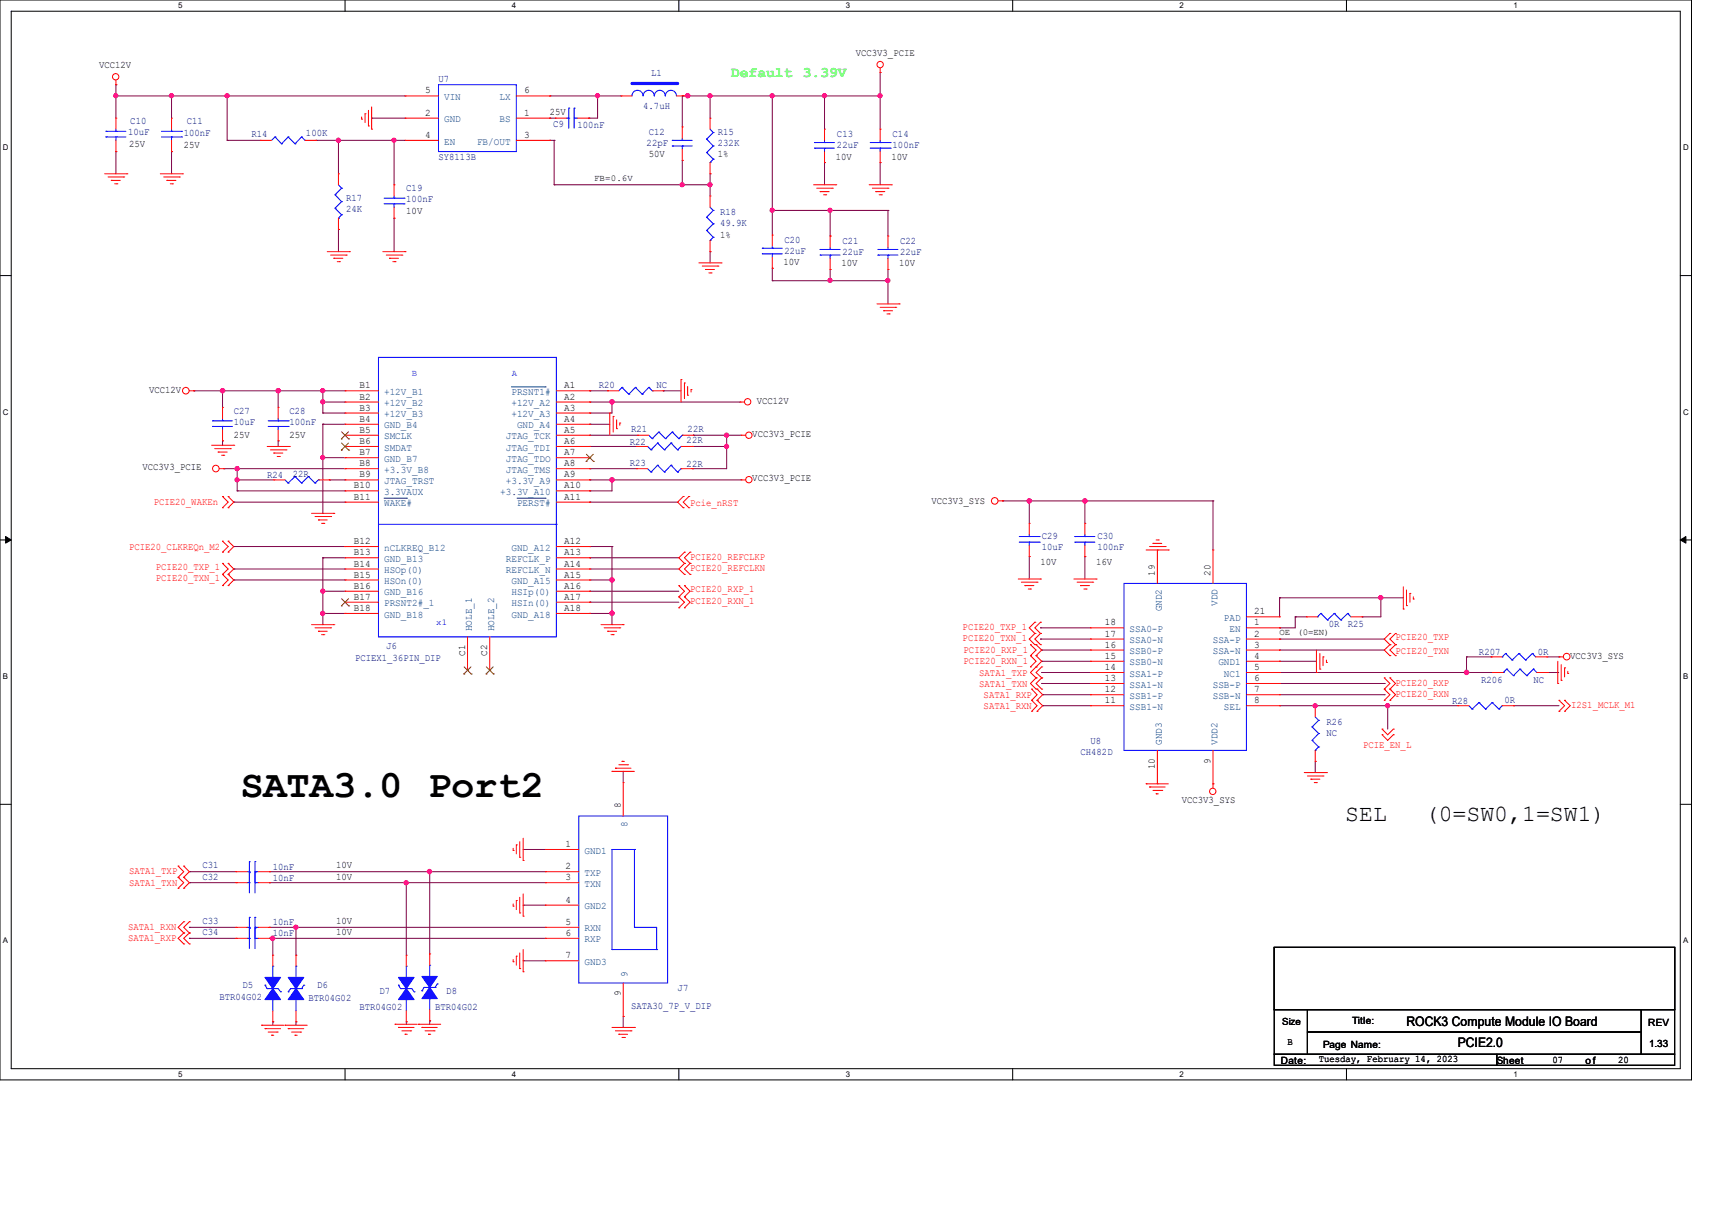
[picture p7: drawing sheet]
<svg xmlns="http://www.w3.org/2000/svg" width="297mm" height="210mm" viewBox="0 0 297 210" stroke-linecap="round" stroke-linejoin="round" font-family="sans-serif">
<path d="M0 0h293.5v187.3h-293.5zM1.9 1.9h289.6v183.4h-289.6z" fill="none" stroke="#000" stroke-width=".17"/>
<g fill="#fff">
<path d="M30.9 .2h.8v1.5h-.8z"/>
<path d="M30.9 185.5h.8v1.6h-.8z"/>
</g>
<path d="M59.9 0v1.9M59.9 185.3v2" fill="none" stroke="#000" stroke-width=".17"/>
<g fill="#fff">
<path d="M88.8 .2h.8v1.5h-.8z"/>
<path d="M88.8 185.5h.8v1.6h-.8z"/>
</g>
<path d="M117.8 0v1.9M117.8 185.3v2" fill="none" stroke="#000" stroke-width=".17"/>
<g fill="#fff">
<path d="M146.7 .2h.8v1.5h-.8z"/>
<path d="M146.7 185.5h.8v1.6h-.8z"/>
</g>
<path d="M175.7 0v1.9M175.7 185.3v2" fill="none" stroke="#000" stroke-width=".17"/>
<g fill="#fff">
<path d="M204.6 .2h.8v1.5h-.8z"/>
<path d="M204.6 185.5h.8v1.6h-.8z"/>
</g>
<path d="M233.6 0v1.9M233.6 185.3v2" fill="none" stroke="#000" stroke-width=".17"/>
<g fill="#fff">
<path d="M262.6 .2h.7v1.5h-.7z"/>
<path d="M262.6 185.5h.7v1.6h-.7z"/>
<path d="M.5 24.8h1v1.6h-1z"/>
<path d="M292 24.8h1v1.6h-1z"/>
<path d="M.5 70.7h1v1.5h-1z"/>
<path d="M292 70.7h1v1.5h-1z"/>
</g>
<path d="M0 47.8h1.9M291.5 47.8h2" fill="none" stroke="#000" stroke-width=".17"/>
<g fill="#fff">
<path d="M.5 116.5h.9v1.6h-.9z"/>
<path d="M292 116.5h.9v1.6h-.9z"/>
</g>
<path d="M0 93.6h1.9M291.5 93.6h2" fill="none" stroke="#000" stroke-width=".17"/>
<path d="M1 93l.9 .6-.9 .6zM291.5 93.6l1-.6v1.2z" fill="#000" stroke="#000" stroke-width=".17"/>
<g fill="#fff">
<path d="M.5 162.4h.9v1.5h-.9z"/>
<path d="M292 162.4h.9v1.5h-.9z"/>
</g>
<path d="M0 139.5h1.9M291.5 139.5h2M221.1 164.3h69.4v10.8h-69.4zM221.1 175.1h5.7v7.7h-5.7zM226.8 175.1h57.9v3.9h-57.9zM226.8 179h57.9v3.8h-57.9zM284.7 175.1h5.8v7.7h-5.8zM221.1 182.8h38.6v1.9h-38.6zM259.7 182.8h30.8v1.9h-30.8z" fill="none" stroke="#000" stroke-width=".17"/>
<g fill="none" stroke="#800040" stroke-width=".17">
<path d="M20.1 14.7h.1M20.1 16.6h.1M20.1 16.6h50.2M20.1 14.7v5.8M29.8 16.6h.1M29.8 16.6v3.9M39.4 16.6h.1M39.4 16.6v7.7M95.4 16.6h.1M95.4 16.6h12.3M103.7 16.6h.1M103.7 16.6v3.9h-1.5"/>
<path d="M118.4 16.6h.1M118.4 16.6v5.4M118.4 16.6h34.3M119.3 16.6h.1M123.2 16.6h.1M123.2 16.6v3.9M134 16.6h.1M134 16.6v24.2M143 16.6h.1M143 16.6v5.8M152.7 12.6h.1M152.7 16.6h.1"/>
<path d="M152.7 12.6v9.8M20.1 26.3h.1M20.1 26.3v3.8M29.8 26.3h.1M29.8 26.3v3.8M39.4 24.3h.1M39.4 24.3h5.8M54.8 24.3h.1M54.8 24.3h15.5M58.7 39.8h.1M58.7 24.3h.1M58.7 24.3v5.8"/>
<path d="M58.7 39.8v3.8M64.5 20.5h.1M64.5 20.5h5.8M68.4 24.3h.1M68.4 37.8h.1M68.4 24.3v7.7M68.4 37.8v5.8M95.4 20.5h.1M95.4 24.3h.1M95.4 24.3h.7M95.4 20.5h1M96.1 32h.1"/>
<path d="M96.1 24.3h.1M96.1 32h27.1M96.1 24.3v7.7M102.2 20.5h.1M118.4 32h.1M118.4 27.8h.1M118.4 27.8v4.2M123.2 30.1h.1M123.2 32h.1M123.2 30.1v3.9M134 36.5h.1M134 36.5h20.1"/>
<path d="M143 28.2h.1M143 28.2v3.8M144 36.5h.1M144 36.5v4.4M152.7 28.2h.1M152.7 28.2v3.8M154.1 36.5h.1M154.1 36.5v4.4M123.2 43.6h.1M123.2 43.6v2M134 48.7h.1M134 46.5h.1"/>
<path d="M134 48.7h20.1M134 46.5v2.2M144 46.7h.1M144 40.9h.1M144 46.7v2M154.1 46.7h.1M154.1 48.7h.1M154.1 46.7v6M33.6 67.8h.1M33.6 67.8h26.3M38.6 76.5h.1M38.6 67.8h.1"/>
<path d="M38.6 67.8v2.9M38.6 76.5v.7M48.3 76.5h.1M48.3 67.8h.1M48.3 67.8v2.9M48.3 76.5v.9M56 69.7h.1M56 67.8h.1M56 73.6h.1M56 79.4h.1M56 71.6h.1M56 69.7h3.9"/>
<path d="M56 71.6h3.9M56 67.8v3.8M56 73.6v15.4M56 79.4h3.9M56 73.6h3.9M102.3 69.7h.1M102.3 71.6h.1M102.3 67.8h.1M102.3 73.6h.1M102.3 77.4h.1M102.3 75.5h.1M102.3 69.7h26.1"/>
<path d="M102.3 67.8h3.1M102.3 73.6h3.5M102.3 77.4h8.1M102.3 75.5h8.3M106.2 69.7h.1M106.2 69.7v1.9h-3.9M115.1 67.8h.1M115.1 67.8h3.1M120.1 77.4h.1M120.1 77.4h6M120.3 75.5h.1M120.3 75.5h8.3"/>
<path d="M126.1 75.5h.1M126.1 77.4h.1M126.1 75.5v5.8h-6M38.8 81.3h.1M38.8 81.3h21.1M40.6 98.7h.1M40.6 94.8h.1M40.6 87.1h.1M40.6 94.8h19.3M40.6 98.7h19.3M40.6 87.1h19.3M41.1 81.3h.1"/>
<path d="M41.1 85.1h.1M41.1 83.2h.1M41.1 81.3v3.8M41.1 85.1h18.8M41.1 83.2h6.4M56 96.7h.1M56 96.7v11.6M56 96.7h3.9M57.1 83.2h.1M57.1 83.2h2.8M102.3 83.2h.1M102.3 85.1h.1"/>
<path d="M102.3 94.8h.1M102.3 96.7h.1M102.3 98.7h.1M102.3 87.1h.1M102.3 81.3h.1M102.3 81.3h8.1M102.3 83.2h26.3M102.3 96.7h15.5M102.3 94.8h3.9M102.3 98.7h15.5M102.3 87.1h15.3M106.2 83.2h.1"/>
<path d="M106.2 94.8h.1M106.2 83.2v1.9h-3.9M106.2 94.8v13.5M120.1 81.3h.1M173.9 86.9h.1M173.9 86.9h36.5M178.6 96.5h.1M178.6 86.9h.1M178.6 86.9v3.9M178.6 96.5v3.9M188.2 96.5h.1M188.2 86.9h.1"/>
<path d="M188.2 86.9v3.9M188.2 96.5v3.9M210.4 86.9h.1M210.4 86.9v8.5M40.6 100.6h.1M40.6 100.6h19.3M56 102.5h.1M56 106.4h.1M56 102.5h3.9M56 106.4h3.9M102.3 106.4h.1M102.3 100.6h.1"/>
<path d="M102.3 102.5h.1M102.3 104.4h.1M102.3 102.5h15.5M102.3 106.4h3.9M102.3 100.6h3.9M102.3 104.4h15.5M106.2 106.4h.1M106.2 100.6h.1M180.5 110.8h.1M180.5 108.9h.1M180.5 110.8h8.7M180.5 108.9h8.7"/>
<path d="M180.7 116.6h.1M180.7 118.5h.1M180.7 112.7h.1M180.7 114.7h.1M180.7 112.7h8.5M180.7 118.5h8.5M180.7 116.6h8.5M180.7 114.7h8.5M222 112.7h.1M222 110.8h.1M222 103.7h.1M222 114.7h.1"/>
<path d="M222 108.9h.1M222 112.7h18.2M222 110.8h18.2M222 118.5h18.2M222 116.6h36.9M222 103.7h21.5M222 114.7h6.4M222 103.7v3.3M224.7 107h.1M224.7 107v1.9h-2.7M224.7 107h2M236.3 107h.1"/>
<path d="M239.6 103.7h.1M239.6 103.7v3.3h-3.3M240.2 118.5h.1M254.4 116.6h.1M254.4 113.9h.1M254.4 113.9v2.7M254.4 113.9h4.3M258.7 113.9h.1M268.4 113.9h2.1M268.5 116.6h1.8M270.3 116.6h.1M270.5 113.9h.1"/>
<path d="M108.1 133.8h.1M108.1 133.8v1.9M180.9 120.5h.1M180.9 122.4h.1M180.9 120.5h8.3M180.9 122.4h8.3M222 122.4h.1M222 120.5h18.2M222 122.4h30.9M228.2 132h.1M228.2 132v2M240.2 120.5h.1"/>
<path d="M240.7 122.4h.1M240.7 122.4v4M262.6 122.4h.1M262.6 122.4h7.9M32.9 151.2h.1M32.9 153.1h.1M32.9 151.2h8M32.9 153.1h8M46.7 151.2h.1M46.7 153.1h.1M46.7 151.2h47.9M46.7 153.1h47.9"/>
<path d="M70.5 153.1h.1M70.5 153.1v12.6M74.5 151.2h.1M74.5 151.2v14.2M90.8 147.3h.1M90.8 157h.1M90.8 147.3h3.8M90.8 157h3.8M32.9 160.8h.1M32.9 162.7h.1M32.9 160.8h8M32.9 162.7h8"/>
<path d="M46.7 160.8h.1M46.7 162.7h.1M46.7 160.8h47.9M46.7 162.7h47.9M47.3 177.2h.1M47.3 162.7h.1M47.3 162.7v3M47.3 177.2v.6M51.4 177.2h.1M51.4 160.8h.1M51.4 160.8v4.9M51.4 177.2v.6"/>
<path d="M70.5 177.2h.1M70.5 177.2v.4M74.5 177h.1M74.5 177v.6M90.8 166.6h.1M90.8 166.6h3.8M108.1 176.3h.1M108.1 176.3v1.9"/>
</g>
<g fill="#f0f" stroke="#f0f" stroke-width=".17">
<circle cx="41.1" cy="81.3" r=".36"/>
<circle cx="106.2" cy="69.7" r=".38"/>
<circle cx="38.6" cy="67.8" r=".38"/>
<circle cx="56" cy="69.7" r=".36"/>
<circle cx="106.2" cy="83.2" r=".38"/>
<circle cx="56" cy="106.4" r=".36"/>
<circle cx="56" cy="102.5" r=".36"/>
<circle cx="56" cy="79.3" r=".36"/>
<circle cx="106.2" cy="100.6" r=".38"/>
<circle cx="106.2" cy="106.4" r=".38"/>
<circle cx="68.3" cy="24.3" r=".36"/>
<circle cx="20.1" cy="16.6" r=".36"/>
<circle cx="39.4" cy="16.6" r=".36"/>
<circle cx="29.7" cy="16.6" r=".36"/>
<circle cx="58.7" cy="24.3" r=".36"/>
<circle cx="118.3" cy="32" r=".36"/>
<circle cx="123.2" cy="32" r=".36"/>
<circle cx="103.7" cy="16.6" r=".36"/>
<circle cx="144" cy="36.5" r=".36"/>
<circle cx="144" cy="48.6" r=".36"/>
<circle cx="154" cy="48.6" r=".36"/>
<circle cx="41.1" cy="83.2" r=".36"/>
<circle cx="126" cy="77.4" r=".36"/>
<circle cx="126" cy="75.5" r=".36"/>
<circle cx="56" cy="67.8" r=".36"/>
<circle cx="48.3" cy="67.8" r=".38"/>
<circle cx="123.2" cy="16.6" r=".36"/>
<circle cx="119.3" cy="16.6" r=".38"/>
<circle cx="152.7" cy="16.6" r=".36"/>
<circle cx="143" cy="16.6" r=".36"/>
<circle cx="134" cy="16.6" r=".36"/>
<circle cx="134" cy="36.5" r=".36"/>
<circle cx="228.2" cy="122.4" r=".36"/>
<circle cx="239.5" cy="103.7" r=".36"/>
<circle cx="188.2" cy="86.9" r=".38"/>
<circle cx="178.6" cy="86.9" r=".38"/>
<circle cx="240.7" cy="122.4" r=".36"/>
<circle cx="47.3" cy="162.7" r=".38"/>
<circle cx="51.3" cy="160.8" r=".36"/>
<circle cx="70.5" cy="153.1" r=".36"/>
<circle cx="74.5" cy="151.2" r=".38"/>
<circle cx="254.4" cy="116.6" r=".38"/>
</g>
<g fill="none" stroke="#f00" stroke-width=".17">
<path d="M20.1 14.7h.1M20.1 13.9v.8M63.3 19.7h.1M63.3 19.7v1.6M63.9 19.1v2.7M64.5 18.5v3.9M70.3 16.6h.1M70.3 16.6h5.8M89.6 16.6h5.8M95.4 16.6h.1M152.7 12.6h.1M152.7 11.8v.8"/>
<path d="M18.2 30.1h3.8M18.8 30.7h2.7M19.3 31.3h.1M19.3 31.3h1.6M19.9 31.9h.4M20.1 20.5h.1M20.1 26.3h.1M20.1 20.5v1.9M20.1 24.3v2M20.3 31.9h.1M21.5 30.7h.1M22 30.1h.1"/>
<path d="M27.8 30.1h3.9M28.4 30.7h2.7M29 31.3h.1M29 31.3h1.5M29.5 31.9h.4M29.8 20.5h.1M29.8 26.3h.1M29.8 20.5v1.9M29.8 24.3v2M29.9 31.9h.1M31.1 30.7h.1M31.7 30.1h.1"/>
<path d="M45.2 24.3h.1M45.2 24.3h1.9M52.9 24.3h1.9M54.8 24.3h.1M58.7 30.1h.1M58.7 39.8h.1M58.7 30.1v1.9M58.7 37.8v2M62.7 20.7h.1M62.7 20.3v.4M63.9 21.8h.1M64.5 22.4h.1"/>
<path d="M70.3 24.3h.1M70.3 20.5h.1M70.3 20.5h5.8M70.3 24.3h5.8M89.6 20.5h5.8M89.6 24.3h5.8M95.4 24.3h.1M95.4 20.5h.1M96.4 20.5h.1M96.4 20.5h1.9M100.2 20.5h2M102.2 20.5h.1"/>
<path d="M118.4 22h.1M118.4 27.8h.1M118.4 22v2M118.4 25.9v1.9M123.2 20.5h.1M123.2 30.1h.1M123.2 34h.1M123.2 20.5v1.9M123.2 28.2v1.9M123.2 34v1.9M141.1 32h3.9M141.7 32.6h2.7"/>
<path d="M142.3 33.2h.1M142.3 33.2h1.5M142.9 33.8h.4M143 22.4h.1M143 28.2h.1M143 22.4v1.9M143 26.3v1.9M143.3 33.8h.1M144.4 32.6h.1M145 32h.1M150.8 32h3.8M151.3 32.6h2.8"/>
<path d="M151.9 33.2h.1M151.9 33.2h1.6M152.5 33.8h.4M152.7 22.4h.1M152.7 28.2h.1M152.7 22.4v1.9M152.7 26.3v1.9M152.9 33.8h.1M154.1 32.6h.1M154.6 32h.1M56.8 43.6h3.8M57.4 44.2h2.7"/>
<path d="M57.9 44.8h.1M57.9 44.8h1.6M58.5 45.4h.4M58.9 45.4h.1M60.1 44.2h.1M60.6 43.6h.1M66.4 43.6h3.9M67 44.2h2.7M67.6 44.8h.1M67.6 44.8h1.5M68.2 45.4h.3M68.5 45.4h.1"/>
<path d="M69.7 44.2h.1M70.3 43.6h.1M121.2 45.6h3.9M121.8 46.1h2.7M122.4 46.7h.1M122.4 46.7h1.6M123 47.3h.4M123.2 43.6h.1M123.2 41.7v1.9M123.4 47.3h.1M124.5 46.1h.1M125.1 45.6h.1"/>
<path d="M134 40.8h.1M134 46.5h.1M134 40.8v1.9M134 44.6v1.9M144 40.9h.1M144 46.7h.1M144 40.9v2M144 44.8v1.9M152.1 52.7h3.9M152.7 53.3h2.7M153.3 53.9h.1M153.3 53.9h1.6"/>
<path d="M153.9 54.4h.4M154.1 40.9h.1M154.1 46.7h.1M154.1 40.9v2M154.1 44.8v1.9M154.3 54.4h.1M155.4 53.3h.1M156 52.7h.1M32.9 67.8h.7M33.6 67.8h.1M36.7 77.2h3.9M37.3 77.8h2.7"/>
<path d="M37.8 78.4h.1M37.8 78.4h1.6M38.4 79h.4M38.6 70.7h.1M38.6 76.5h.1M38.6 70.7v1.9M38.6 74.5v2M38.8 79h.1M40 77.8h.1M40.6 77.2h.1M46.4 77.4h3.8M46.9 78h2.7"/>
<path d="M47.5 78.6h.1M47.5 78.6h1.6M48.1 79.2h.4M48.3 70.7h.1M48.3 76.5h.1M48.3 70.7v1.9M48.3 74.5v2M48.5 79.2h.1M49.6 78h.1M50.2 77.4h.1M59.9 67.8h.1M59.9 69.7h.1"/>
<path d="M59.9 71.6h.1M59.9 73.6h.1M59.9 75.5h.1M59.9 77.4h.1M59.9 79.4h.1M59.9 67.8h5.8M59.9 69.7h5.8M59.9 75.5h5.8M59.9 77.4h5.8M59.9 71.6h5.8M59.9 73.6h5.8M59.9 79.4h5.8"/>
<path d="M96.5 67.8h5.8M96.5 69.7h5.8M96.5 75.5h5.8M96.5 77.4h5.8M96.5 71.6h5.8M96.5 73.6h5.8M96.5 79.4h5.8M102.3 67.8h.1M102.3 69.7h.1M102.3 71.6h.1M102.3 73.6h.1M102.3 75.5h.1"/>
<path d="M102.3 77.4h.1M102.3 79.4h.1M105.4 67.8h.1M105.4 67.8h2M105.8 71.6h.1M105.8 71.6v3.9M106.4 72.2h.1M106.4 72.2v2.7M107 74.3h.1M107 72.8v1.5M107.5 73.4h.1M107.5 73.4v.3"/>
<path d="M110.4 77.4h.1M110.4 77.4h2M110.6 75.5h.1M110.6 75.5h2M113.2 67.8h1.9M115.1 67.8h.1M118.2 65.8h.1M118.2 65.8v3.9M118.2 77.4h1.9M118.4 75.5h1.9M118.7 66.4h.1M118.7 66.4v2.7"/>
<path d="M119.3 68.5h.1M119.3 67v1.5M119.9 67.6h.1M119.9 67.6v.4M120.1 77.4h.1M120.3 75.5h.1M128.4 69.7h.1M128.4 69.7h.8M128.6 75.5h.1M128.6 75.5h.8M38.1 81.3h.7M38.6 95.8h.1"/>
<path d="M38.6 93.9h.1M38.6 88.1h.1M38.6 86.1h.1M38.6 99.6h.1M38.6 97.7h.1M38.6 93.9l1 .9-1 1M38.6 86.1l1 1-1 1M38.6 97.7l1 1-1 .9M38.6 99.6l1 1-1 1M38.8 81.3h.1M39.6 93.9h.1M39.6 95.8h.1"/>
<path d="M39.6 86.1h.1M39.6 88.1h.1M39.6 97.7h.1M39.6 99.6h.1M39.6 93.9l1 .9-1 1M39.6 86.1l1 1-1 1M39.6 97.7l1 1-1 .9M39.6 99.6l1 1-1 1M47.5 83.2h.1M47.5 83.2h1.9M54.1 89h3.8M54.7 89.6h2.7"/>
<path d="M55.2 90.2h.1M55.2 83.2h1.9M55.2 90.2h1.6M55.8 90.8h.4M56.2 90.8h.1M57.1 83.2h.1M57.4 89.6h.1M57.9 89h.1M59.9 94.8h.1M59.9 87.1h.1M59.9 85.1h.1M59.9 83.2h.1"/>
<path d="M59.9 81.3h.1M59.9 96.7h.1M59.9 98.7h.1M59.9 81.3h5.8M59.9 83.2h5.8M59.9 94.8h5.8M59.9 87.1h5.8M59.9 85.1h5.8M59.9 96.7h5.8M59.9 98.7h5.8M96.5 81.3h5.8M96.5 83.2h5.8"/>
<path d="M96.5 94.8h5.8M96.5 87.1h5.8M96.5 85.1h5.8M96.5 96.7h5.8M96.5 98.7h5.8M102.3 81.3h.1M102.3 83.2h.1M102.3 85.1h.1M102.3 87.1h.1M102.3 94.8h.1M102.3 96.7h.1M102.3 98.7h.1"/>
<path d="M110.4 81.3h.1M110.4 81.3h2M118.2 81.3h1.9M118.5 86.1h.1M118.5 88.1h.1M118.5 86.1l-.9 1 .9 1M118.7 95.8h.1M118.7 97.7h.1M118.7 99.6h.1M118.7 95.8l-.9 .9 .9 1M118.7 97.7l-.9 1 .9 .9M119.5 88.1h.1"/>
<path d="M119.5 86.1h.1M119.5 86.1l-1 1 1 1M119.7 97.7h.1M119.7 95.8h.1M119.7 99.6h.1M119.7 95.8l-1 .9 1 1M119.7 97.7l-1 1 1 .9M120.1 81.3h.1M128.6 83.2h.1M128.6 83.2h.8M173.2 86.9h.7M173.9 86.9h.1"/>
<path d="M178.6 90.8h.1M178.6 96.5h.1M178.6 90.8v1.9M178.6 94.6v1.9M188.2 90.8h.1M188.2 96.5h.1M188.2 90.8v1.9M188.2 94.6v1.9M198.8 95.4h3.9M199.4 94.8h2.7M200 94.2h.1M200 94.2h1.5"/>
<path d="M200.6 93.6h.4M200.8 95.4h.1M200.8 95.4v5.8M201 93.6h.1M202.1 94.8h.1M202.7 95.4h.1M210.4 95.4h.1M210.4 95.4v5.8M38.6 101.6h.1M39.6 101.6h.1M54.1 108.3h3.8M54.7 108.9h2.7"/>
<path d="M55.2 109.5h.1M55.2 109.5h1.6M55.8 110.1h.4M56.2 110.1h.1M57.4 108.9h.1M57.9 108.3h.1M59.9 100.6h.1M59.9 102.5h.1M59.9 104.4h.1M59.9 106.4h.1M59.9 100.6h5.8M59.9 102.5h5.8"/>
<path d="M59.9 104.4h5.8M59.9 106.4h5.8M81.1 116.2h.1M81.1 110.4v5.8M85 116.2h.1M85 110.4v5.8M96.5 100.6h5.8M96.5 102.5h5.8M96.5 104.4h5.8M96.5 106.4h5.8M102.3 100.6h.1M102.3 102.5h.1"/>
<path d="M102.3 104.4h.1M102.3 106.4h.1M104.3 108.3h3.8M104.8 108.9h2.7M105.4 109.5h.1M105.4 109.5h1.6M106 110.1h.4M106.4 110.1h.1M107.5 108.9h.1M108.1 108.3h.1M117.8 103.5h.1M117.8 101.6h.1"/>
<path d="M117.8 105.4h.1M117.8 101.6l.9 .9-.9 1M117.8 103.5l.9 .9-.9 1M118.7 103.5h.1M118.7 101.6h.1M118.7 105.4h.1M118.7 101.6l1 .9-1 1M118.7 103.5l1 .9-1 1M176.7 100.4h3.8M177.2 101h2.7M177.8 101.6h.1M177.8 101.6h1.6"/>
<path d="M178.4 102.2h.4M178.8 102.2h.1M178.8 113.7h.1M178.8 111.8h.1M178.8 115.7h.1M178.8 111.8l.9 .9-.9 1M178.8 113.7l.9 1-.9 1M179 119.5h.1M179 119.5l.9 1-.9 1M179.5 109.9h.1M179.5 107.9h.1M179.5 111.8h.1"/>
<path d="M179.5 107.9l-.9 1 .9 1M179.5 109.9l-.9 .9 .9 1M179.7 117.6h.1M179.7 115.7h.1M179.7 119.5h.1M179.7 111.8h.1M179.7 113.7h.1M179.7 113.7l1 1-1.9 1.9 .9 1M179.7 117.6l-.9 .9 .9 1M179.7 111.8l1 .9-1 1M179.9 101h.1M179.9 119.5h.1"/>
<path d="M179.9 119.5l1 1-1 1M180.5 100.4h.1M180.5 109.9h.1M180.5 107.9h.1M180.5 111.8h.1M180.5 107.9l-1 1 1 1M180.5 109.9l-1 .9 1 1M180.7 117.6h.1M180.7 115.7h.1M180.7 119.5h.1M180.7 115.7l-1 .9 1 1M180.7 117.6l-1 .9 1 1"/>
<path d="M186.3 100.4h3.9M186.9 101h2.7M187.5 101.6h.1M187.5 101.6h1.5M188 102.2h.4M188.4 102.2h.1M189.2 118.5h.1M189.2 116.6h.1M189.2 114.7h.1M189.2 112.7h.1M189.2 110.8h.1M189.2 108.9h.1"/>
<path d="M189.2 108.9h5.8M189.2 116.6h5.8M189.2 110.8h5.8M189.2 112.7h5.8M189.2 114.7h5.8M189.2 118.5h5.8M189.6 101h.1M190.2 100.4h.1M216.2 108.9h5.8M216.2 107h5.8M216.2 116.6h5.8M216.2 110.8h5.8"/>
<path d="M216.2 112.7h5.8M216.2 114.7h5.8M216.2 118.5h5.8M222 108.9h.1M222 110.8h.1M222 112.7h.1M222 114.7h.1M222 116.6h.1M222 118.5h.1M222 107h.1M226.7 107h.1M226.7 107h1.9"/>
<path d="M228.4 116.6h.1M228.4 112.7v3.9M229 116h.1M229 113.3v2.7M229.5 113.9h.1M229.5 113.9v1.5M230.1 114.9h.1M230.1 114.5v.4M234.4 107h1.9M236.3 107h.1M240.2 119.5h.1M240.2 117.6h.1"/>
<path d="M240.2 117.6l.9 .9-.9 1M240.2 119.5l.9 1-.9 1M241.1 119.5h.1M241.1 117.6h.1M241.1 109.9h.1M241.1 111.8h.1M241.1 113.7h.1M241.1 117.6l1 .9-1 1M241.1 119.5l1 1-1 1M241.1 109.9l-.9 .9 .9 1M241.1 111.8l-.9 .9 .9 1M242.1 111.8h.1"/>
<path d="M242.1 109.9h.1M242.1 113.7h.1M242.1 109.9l-1 .9 1 1M242.1 111.8l-1 .9 1 1M243.5 105.6h.1M243.5 101.8v3.8M244 105h.1M244 102.3v2.7M244.6 102.9h.1M244.6 102.9v1.5M245.2 103.9h.1M245.2 103.5v.4"/>
<path d="M258.9 116.6h.1M258.9 116.6h1.9M266.6 116.6h1.9M268.5 116.6h.1M270.3 118.5h.1M270.3 114.7v3.8M270.5 113.9h.1M270.5 113.9h.7M270.8 118h.1M270.8 115.3v2.7M271.4 115.8h.1M271.4 115.8v1.6"/>
<path d="M272 116.8h.1M272 116.4v.4M106.2 133.8h.1M106.2 133.8h3.9M106.8 133.2h.1M106.8 133.2h2.7M107.4 132.6h1.5M107.9 132h.1M107.9 132h.4M108.1 135.7h.1M108.1 135.7v5.8M108.9 132.6h.1"/>
<path d="M179 121.5h.1M179 123.4h.1M179 121.5l.9 .9-.9 1M179.9 121.5h.1M179.9 123.4h.1M179.9 121.5l1 .9-1 1M189.2 122.4h.1M189.2 120.5h.1M189.2 122.4h5.8M189.2 120.5h5.8M198.8 135.9h.1M198.8 135.9h3.9"/>
<path d="M199.4 136.5h.1M199.4 136.5h2.7M200 137.1h1.5M200.6 137.7h.1M200.6 137.7h.4M200.8 135.9h.1M200.8 130.1v5.8M201.5 137.1h.1M210.4 135.9h.1M210.4 130.1v6.6M216.2 122.4h5.8M216.2 120.5h5.8"/>
<path d="M222 120.5h.1M222 122.4h.1M226.3 134h3.8M226.8 134.6h2.7M227.4 135.1h.1M227.4 135.1h1.6M228 135.7h.4M228.2 122.4h.1M228.2 132h.1M228.2 122.4v1.9M228.2 130.1v1.9M228.4 135.7h.1"/>
<path d="M229.5 134.6h.1M230.1 134h.1M239.8 127.4h.1M239.8 126.4h.1M239.8 127.4l.9 1 1-1M239.8 126.4l.9 1 1-1M240.2 121.5h.1M241.1 121.5h.1M241.7 127.4h.1M241.7 126.4h.1M252.9 122.4h.1M252.9 122.4h1.9"/>
<path d="M260.6 122.4h2M262.6 122.4h.1M270.5 123.4h.1M270.5 121.5h.1M270.5 121.5l.9 .9-.9 1M271.4 123.4h.1M271.4 121.5h.1M271.4 121.5l1 .9-1 1M30.9 150.2h.1M30.9 152.1h.1M30.9 154.1h.1M30.9 150.2l1 1-1 .9"/>
<path d="M30.9 152.1l1 1-1 1M31.9 152.1h.1M31.9 150.2h.1M31.9 154.1h.1M31.9 159.9h.1M31.9 150.2l1 1-1 .9M31.9 152.1l1 1-1 1M31.9 159.9l-1 .9 1 1M32.9 159.9h.1M32.9 159.9l-1 .9 1 1M40.9 151.2h.1M40.9 153.1h.1"/>
<path d="M40.9 151.2h2M40.9 153.1h2M44.8 151.2h1.9M44.8 153.1h1.9M46.7 151.2h.1M46.7 153.1h.1M89 147.5h.1M89 157.1h.1M89 147.1v.4M89 156.8v.3M89.6 146.5h.1M89.6 156.2h.1"/>
<path d="M89.6 146.5v1.6M89.6 156.2v1.5M90.2 148.7h.1M90.2 158.3h.1M90.2 146v2.7M90.2 155.6v2.7M90.8 149.2h.1M90.8 158.9h.1M90.8 145.4v3.8M90.8 155v3.9M94.6 147.3h.1M94.6 151.2h.1"/>
<path d="M94.6 153.1h.1M94.6 157h.1M94.6 151.2h5.8M94.6 153.1h5.8M94.6 147.3h5.8M94.6 157h5.8M31.9 161.8h.1M31.9 163.7h.1M31.9 161.8l-1 .9 1 1M32.9 161.8h.1M32.9 163.7h.1M32.9 161.8l-1 .9 1 1"/>
<path d="M40.9 160.8h.1M40.9 162.7h.1M40.9 160.8h2M40.9 162.7h2M44.8 160.8h1.9M44.8 162.7h1.9M45.4 177.8h.1M45.4 177.8h3.8M46 178.4h.1M46 178.4h2.7M46.5 179h1.6M46.7 160.8h.1"/>
<path d="M46.7 162.7h.1M47.1 179.5h.1M47.1 179.5h.4M47.3 177.2h.1M47.3 165.7h.1M47.3 165.7v1.9M47.3 175.3v1.9M48.1 179h.1M49.4 177.8h.1M49.4 177.8h3.9M50 178.4h.1M50 178.4h2.7"/>
<path d="M50.6 179h1.6M51.2 179.5h.1M51.2 179.5h.4M51.4 177.2h.1M51.4 165.7h.1M51.4 165.7v1.9M51.4 175.3v1.9M52.2 179h.1M68.5 177.6h.1M68.5 177.6h3.9M69.1 178.2h.1M69.1 178.2h2.7"/>
<path d="M69.7 178.8h1.5M70.3 179.4h.1M70.3 179.4h.4M70.5 177.2h.1M70.5 165.7h.1M70.5 165.7v1.9M70.5 175.3v1.9M71.2 178.8h.1M72.6 177.6h.1M72.6 177.6h3.9M73.2 178.2h.1M73.2 178.2h2.7"/>
<path d="M73.7 178.8h1.6M74.3 179.4h.1M74.3 179.4h.4M74.5 177h.1M74.5 165.4h.1M74.5 165.4v2M74.5 175.1v1.9M75.3 178.8h.1M89 166.8h.1M89 166.4v.4M89.6 165.8h.1M89.6 165.8v1.6"/>
<path d="M90.2 168h.1M90.2 165.3v2.7M90.8 168.5h.1M90.8 164.7v3.8M94.6 160.8h.1M94.6 162.7h.1M94.6 166.6h.1M94.6 160.8h5.8M94.6 162.7h5.8M94.6 166.6h5.8M106.2 178.2h3.9M106.8 178.8h2.7"/>
<path d="M107.4 179.4h.1M107.4 179.4h1.5M107.9 179.9h.4M108.1 176.3h.1M108.1 170.5v5.8M108.3 179.9h.1M109.5 178.8h.1M110.1 178.2h.1"/>
<circle cx="20.1" cy="13.3" r=".55"/>
<circle cx="152.7" cy="11.2" r=".55"/>
<circle cx="32.2" cy="67.8" r=".57"/>
<circle cx="129.7" cy="69.7" r=".55"/>
<circle cx="129.9" cy="75.5" r=".55"/>
<circle cx="37.4" cy="81.3" r=".57"/>
<circle cx="129.9" cy="83.2" r=".55"/>
<circle cx="172.6" cy="86.9" r=".57"/>
<circle cx="271.8" cy="113.9" r=".57"/>
<circle cx="210.4" cy="137.2" r=".55"/>
</g>
<g fill="none" stroke="#00f" stroke-width=".17">
<path d="M76.1 14.7h13.5v11.6h-13.5zM98.7 18.8h.1M98.7 18.8v3.4M99.6 18.8h.1M99.6 18.8v3.4M111.5 16.6a.95 .95 0 0 0-.9-.9 .95 .95 0 0 0-1 .9M113.5 16.6a.95 .95 0 0 0-1-.9 .95 .95 0 0 0-.9 .9M115.4 16.6a.93 .93 0 0 0-.9-.9 .93 .93 0 0 0-1 .9M117.3 16.6a.95 .95 0 0 0-.9-.9 .95 .95 0 0 0-1 .9M18.4 23.7h.1M18.4 22.8h.1M18.4 23.7h3.4"/>
<path d="M18.4 22.8h3.4M20.1 22.8h.1M20.1 23.7h.1M20.1 22.4v.4M20.1 23.7v.6M28 23.7h3.5M28 22.8h3.5M29.8 22.8h.1M29.8 23.7h.1M29.8 22.4v.4M29.8 23.7v.6M31.5 23.7h.1"/>
<path d="M31.5 22.8h.1M47.7 23.7h.1M47.7 23.7l-.6 .6M47.7 23.7l1.2 1.2M48.9 24.9h.1M50 23.7h.1M50 23.7l-1.1 1.2M50 23.7l1.2 1.2M51.2 24.9h.1M52.3 23.7h.1M52.3 23.7l-1.1 1.2M52.3 23.7l.6 .6"/>
<path d="M52.9 24.3h.1M58.1 33.8h.1M58.1 36.1h.1M58.1 33.8l1.2 1.2M58.1 36.1l1.2 1.2M58.7 37.8h.1M58.7 32l.6 .6M59.3 32.6h.1M59.3 35h.1M59.3 37.3h.1M59.3 32.6l-1.2 1.2M59.3 35l-1.2 1.1"/>
<path d="M59.3 37.3l-.6 .5M98.3 20.5h.4M98.7 20.5h.1M99.6 20.5h.1M99.6 20.5h.6M116.6 25.3h.1M116.6 24.3h.1M116.6 25.3h3.5M116.6 24.3h3.5M118.4 24.3h.1M118.4 25.3h.1M118.4 24v.3"/>
<path d="M118.4 25.3v.6M122.6 24.1h.1M122.6 26.5h.1M122.6 37.7h.1M122.6 40h.1M122.6 24.1l1.1 1.2M122.6 26.5l1.1 1.1M122.6 37.7l1.1 1.1M122.6 40l1.1 1.1M123.2 28.2h.1M123.2 22.4l.5 .6M123.2 35.9l.5 .6"/>
<path d="M123.7 23h.1M123.7 25.3h.1M123.7 27.6h.1M123.7 36.5h.1M123.7 38.8h.1M123.7 23l-1.1 1.1M123.7 25.3l-1.1 1.2M123.7 27.6l-.5 .6M123.7 36.5l-1.1 1.2M123.7 38.8l-1.1 1.2M141.3 25.7h.1M141.3 24.7h.1"/>
<path d="M141.3 25.7h3.5M141.3 24.7h3.5M143 24.7h.1M143 25.7h.1M143 24.3v.4M143 25.7v.6M151 25.7h3.4M151 24.7h3.4M152.7 24.7h.1M152.7 25.7h.1M152.7 24.3v.4M152.7 25.7v.6"/>
<path d="M154.4 25.7h.1M154.4 24.7h.1M123.2 41.7h.1M123.7 41.1h.1M123.7 41.1l-.5 .6M132.2 44h.1M132.2 43.1h.1M132.2 44h3.5M132.2 43.1h3.5M134 43.1h.1M134 44h.1M134 42.7v.4"/>
<path d="M134 44v.6M142.3 44.2h.1M142.3 43.3h.1M142.3 44.2h3.5M142.3 43.3h3.5M144 43.3h.1M144 44.2h.1M144 42.9v.4M144 44.2v.6M152.3 44.2h.1M152.3 43.3h.1M152.3 44.2h3.5"/>
<path d="M152.3 43.3h3.5M154.1 43.3h.1M154.1 44.2h.1M154.1 42.9v.4M154.1 44.2v.6M36.9 74h.1M36.9 73h.1M36.9 74h3.4M36.9 73h3.4M38.6 73h.1M38.6 74h.1M38.6 72.6v.4"/>
<path d="M38.6 74v.5M46.5 74h3.5M46.5 73h3.5M48.3 73h.1M48.3 74h.1M48.3 72.6v.4M48.3 74v.5M50 74h.1M50 73h.1M65.7 62h30.8v48.4h-30.8zM107.9 67.2h.1M107.9 67.2l-.5 .6"/>
<path d="M107.9 67.2l1.2 1.2M109.1 68.4h.1M110.2 67.2h.1M110.2 67.2l-1.1 1.2M110.2 67.2l1.2 1.2M111.4 68.4h.1M112.4 77.4l.5 .6M112.6 67.2h.1M112.6 67.2l-1.2 1.2M112.6 67.2l.6 .6M112.6 75.5l.6 .6M112.9 78h.1"/>
<path d="M113.2 67.8h.1M113.2 76.1h.1M114.1 76.8h.1M114.1 76.8l-1.2 1.2M114.1 76.8l1.2 1.2M114.3 74.9h.1M114.3 74.9l-1.1 1.2M114.3 74.9l1.1 1.2M115.3 78h.1M115.4 76.1h.1M116.4 76.8h.1M116.4 76.8l-1.1 1.2"/>
<path d="M116.4 76.8l1.2 1.2M116.6 74.9h.1M116.6 74.9l-1.2 1.2M116.6 74.9l1.2 1.2M117.6 78h.1M117.8 76.1h.1M118.2 77.4h.1M118.2 77.4l-.6 .6M118.4 75.5h.1M118.4 75.5l-.6 .6M49.4 83.2l.6 .6M50 83.8h.1"/>
<path d="M51.2 82.6h.1M51.2 82.6l-1.2 1.2M51.2 82.6l1.1 1.2M52.3 83.8h.1M53.5 82.6h.1M53.5 82.6l-1.2 1.2M53.5 82.6l1.2 1.2M54.7 83.8h.1M55.2 83.2h.1M55.2 83.2l-.5 .6M65.7 90.9h30.8M96.5 90.9h.1"/>
<path d="M112.4 81.3l.5 .6M112.9 81.9h.1M114.1 80.7h.1M114.1 80.7l-1.2 1.2M114.1 80.7l1.2 1.2M115.3 81.9h.1M116.4 80.7h.1M116.4 80.7l-1.1 1.2M116.4 80.7l1.2 1.2M117.6 81.9h.1M118.2 81.3h.1M118.2 81.3l-.6 .6"/>
<path d="M176.8 94h3.5M176.8 93h3.5M178.6 93h.1M178.6 94h.1M178.6 92.7v.3M178.6 94v.6M180.3 94h.1M180.3 93h.1M186.5 94h.1M186.5 93h.1M186.5 94h3.4M186.5 93h3.4"/>
<path d="M188.2 93h.1M188.2 94h.1M188.2 92.7v.3M188.2 94v.6M195 101.2h21.2v28.9h-21.2zM228.6 107h.1M229.2 106.4h.1M229.2 106.4l1.1 1.1M229.2 106.4l-.6 .6M230.3 107.5h.1M231.5 106.4h.1M231.5 106.4l1.1 1.1"/>
<path d="M231.5 106.4l-1.2 1.1M232.6 107.5h.1M233.8 106.4h.1M233.8 106.4l.6 .6M233.8 106.4l-1.2 1.1M260.8 116.6h.1M261.4 116h.1M261.4 116l1.2 1.2M261.4 116l-.6 .6M262.6 117.2h.1M263.7 116h.1M263.7 116l1.2 1.2"/>
<path d="M263.7 116l-1.1 1.2M264.9 117.2h.1M266 116h.1M266 116l.6 .6M266 116l-1.1 1.2M227.6 126.1h.1M227.6 128.4h.1M227.6 126.1l1.2 1.1M227.6 128.4l1.2 1.1M228.2 130.1h.1M228.2 124.3l.6 .6M228.8 124.9h.1"/>
<path d="M228.8 127.2h.1M228.8 129.5h.1M228.8 124.9l-1.2 1.2M228.8 127.2l-1.2 1.2M228.8 129.5l-.6 .6M254.8 122.4l.6 .6M255.4 123h.1M256.6 121.8h.1M256.6 121.8l-1.2 1.2M256.6 121.8l1.1 1.2M257.7 123h.1M258.9 121.8h.1"/>
<path d="M258.9 121.8l-1.2 1.2M258.9 121.8l1.2 1.2M260.1 123h.1M260.6 122.4h.1M260.6 122.4l-.5 .6M42.9 151.2h.4M42.9 153.1h.4M43.3 151.2h.1M43.3 149.4h.1M43.3 159.1h.1M43.3 153.1h.1M43.3 151.3h.1"/>
<path d="M43.3 149.4v5.5M43.3 159.1v5.4M44.2 149.4h.1M44.2 151.2h.1M44.2 159.1h.1M44.2 151.3h.1M44.2 153.1h.1M44.2 151.2h.6M44.2 149.4v5.5M44.2 159.1v5.4M44.2 153.1h.6M100.4 141.5h15.4v29h-15.4z"/>
<path d="M110.1 147.3h.1M110.1 147.3h-3.9v17.4M110.1 147.3v13.5M42.9 160.8h.4M42.9 162.7h.4M43.3 160.8h.1M43.3 162.7h.1M43.3 161h.1M44.2 160.8h.1M44.2 161h.1M44.2 162.7h.1M44.2 160.8h.6"/>
<path d="M44.2 162.7h.6M46 170.9h.1M46 170.9l.4 .5M46.4 171.4h.1M46.4 171.4h1.9l.4 .6M47.3 173.4h.1M47.3 167.6h.1M47.3 167.6v1.9M47.3 173.4v1.9M48.7 172h.1M50 172h.1M51.4 173.4h.1"/>
<path d="M51.4 167.6h.1M51.4 167.6v1.9M51.4 173.4v1.9M52.3 171.4h.1M52.3 171.4h-1.9l-.4 .6M52.7 170.9h.1M52.7 170.9l-.4 .5M69.1 170.9h.1M69.1 170.9l.4 .5M69.5 171.4h.1M69.5 171.4h2l.3 .6M70.5 173.4h.1"/>
<path d="M70.5 167.6h.1M70.5 167.6v1.9M70.5 173.4v1.9M71.8 172h.1M73.2 171.8h.1M74.5 173.2h.1M74.5 167.4h.1M74.5 167.4v1.9M74.5 173.2v1.9M75.5 171.2h.1M75.5 171.2h-1.9l-.4 .6M75.9 170.6h.1"/>
<path d="M75.9 170.6l-.4 .6M106.2 164.7h.1M106.2 164.7h7.7M110.1 160.8h.1M110.1 160.8h3.8v3.9M113.9 164.7h.1"/>
</g>
<g fill="none" stroke="#804000" stroke-width=".17">
<path d="M59.2 76.1h.1M59.2 78.1h.1M59.3 74.9l1.2 1.2M59.3 76.8l1.2 1.3M60.5 74.9l-1.3 1.2M60.5 76.8l-1.3 1.3M60.5 76.1h.1M60.5 78.1h.1M101.7 78.8l1.3 1.2M102.9 78.8l-1.2 1.2M101.7 80h.1M103 80h.1"/>
<path d="M59.2 105.1h.1M59.3 103.8l1.2 1.3M60.5 103.8l-1.3 1.3M60.5 105.1h.1M80.5 116.9h.1M80.5 115.7l1.2 1.2M81.7 115.7l-1.2 1.2M81.7 116.9h.1M84.3 116.9h.1M84.4 115.7l1.2 1.2M85.6 115.7l-1.3 1.2M85.6 116.9h.1"/>
</g>
<path d="M88.7 67.1h5.9M94.6 67.1h.1M66.6 86.4h3.9M70.5 86.4h.1M89.7 86.4h4.9M94.6 86.4h.1" fill="none" stroke="#004080" stroke-width=".17"/>
<g fill="#00f" stroke="#00f" stroke-width=".17">
<path d="M70.5 171.4l1.3 2h-2.7z" fill-rule="evenodd"/>
<path d="M69.1 169.5h2.7l-1.3 1.9z" fill-rule="evenodd"/>
<path d="M74.5 171.2l1.4 2h-2.7z" fill-rule="evenodd"/>
<path d="M73.2 169.3h2.7l-1.4 1.9z" fill-rule="evenodd"/>
<path d="M51.4 171.4l1.3 2h-2.7z" fill-rule="evenodd"/>
<path d="M50 169.5h2.7l-1.3 1.9z" fill-rule="evenodd"/>
<path d="M47.3 171.4l1.4 2h-2.7z" fill-rule="evenodd"/>
<path d="M46 169.5h2.7l-1.4 1.9z" fill-rule="evenodd"/>
</g>
<path d="M109.6 14.5h7.8" fill="none" stroke="#00f" stroke-width=".55"/>
<circle cx="117.4" cy="14.5" r=".28" fill="#00f"/>
<path d="M107.7 16.6h.1M107.7 16.6h1.9M117.4 16.6h1.9M119.3 16.6h.1M68.4 32h.1M68.4 37.8h.1M68.4 32v2M68.4 35.9v1.9M258.7 113.9h.1M258.7 113.9h1.9M266.4 113.9h2M268.4 113.9h.1" fill="none" stroke="#f00" stroke-width=".17"/>
<g fill="none" stroke="#00f" stroke-width=".17">
<path d="M66.6 35.3h3.5M66.6 34.4h3.5M68.4 34.4h.1M68.4 35.3h.1M68.4 34v.4M68.4 35.3v.6M70.1 35.3h.1M70.1 34.4h.1M260.6 113.9h.1M261.2 113.3h.1M261.2 113.3l1.1 1.2M261.2 113.3l-.6 .6"/>
<path d="M262.3 114.5h.1M263.5 113.3h.1M263.5 113.3l1.2 1.2M263.5 113.3l-1.2 1.2M264.7 114.5h.1M265.9 113.3h.1M265.9 113.3l.5 .6M265.9 113.3l-1.2 1.2"/>
</g>
<g fill="#f0f" stroke="#f0f" stroke-width=".17">
<circle cx="41.1" cy="81.3" r=".36"/>
<circle cx="106.2" cy="69.7" r=".38"/>
<circle cx="38.6" cy="67.8" r=".38"/>
<circle cx="56" cy="69.7" r=".36"/>
<circle cx="106.2" cy="83.2" r=".38"/>
<circle cx="56" cy="106.4" r=".36"/>
<circle cx="56" cy="102.5" r=".36"/>
<circle cx="56" cy="79.3" r=".36"/>
<circle cx="106.2" cy="100.6" r=".38"/>
<circle cx="106.2" cy="106.4" r=".38"/>
<circle cx="68.3" cy="24.3" r=".36"/>
<circle cx="20.1" cy="16.6" r=".36"/>
<circle cx="39.4" cy="16.6" r=".36"/>
<circle cx="29.7" cy="16.6" r=".36"/>
<circle cx="58.7" cy="24.3" r=".36"/>
<circle cx="118.3" cy="32" r=".36"/>
<circle cx="123.2" cy="32" r=".36"/>
<circle cx="103.7" cy="16.6" r=".36"/>
<circle cx="144" cy="36.5" r=".36"/>
<circle cx="144" cy="48.6" r=".36"/>
<circle cx="154" cy="48.6" r=".36"/>
<circle cx="41.1" cy="83.2" r=".36"/>
<circle cx="126" cy="77.4" r=".36"/>
<circle cx="126" cy="75.5" r=".36"/>
<circle cx="56" cy="67.8" r=".36"/>
<circle cx="48.3" cy="67.8" r=".38"/>
<circle cx="123.2" cy="16.6" r=".36"/>
<circle cx="119.3" cy="16.6" r=".38"/>
<circle cx="152.7" cy="16.6" r=".36"/>
<circle cx="143" cy="16.6" r=".36"/>
<circle cx="134" cy="16.6" r=".36"/>
<circle cx="134" cy="36.5" r=".36"/>
<circle cx="228.2" cy="122.4" r=".36"/>
<circle cx="239.5" cy="103.7" r=".36"/>
<circle cx="188.2" cy="86.9" r=".38"/>
<circle cx="178.6" cy="86.9" r=".38"/>
<circle cx="240.7" cy="122.4" r=".36"/>
<circle cx="47.3" cy="162.7" r=".38"/>
<circle cx="51.3" cy="160.8" r=".36"/>
<circle cx="70.5" cy="153.1" r=".36"/>
<circle cx="74.5" cy="151.2" r=".38"/>
<circle cx="254.4" cy="116.6" r=".38"/>
</g>
<text font-size="6.7" x="41.7" y="138.2">SATA3.0 Port2</text>
<g font-size="4">
<text x="233.4" y="142.4">SEL</text>
<text x="247.2" y="142.4">(0=SW0,1=SW1)</text>
</g>
<g font-size="2.5" fill="#0f0">
<text x="126.8" y="13.3">Default</text>
<text x="139.3" y="13.3">3.39V</text>
</g>
<g font-size="2.3">
<text x="244" y="178">ROCK3 Compute Module IO Board</text>
<text x="252.9" y="181.6">PCIE2.0</text>
</g>
<g font-size="1.7">
<text x="17.2" y="11.9">VCC12V</text>
<text x="148.5" y="9.7">VCC3V3_PCIE</text>
<text x="73.7" y="16.2">5</text>
<text x="90.9" y="16.2">6</text>
<text x="73.7" y="23.9">4</text>
<text x="73.7" y="20.1">2</text>
<text x="90.9" y="23.9">3</text>
<text x="90.9" y="20.1">1</text>
<text x="95.4" y="19.9">25V</text>
<text x="22.4" y="25.5">25V</text>
<text x="31.9" y="25.7">25V</text>
<text x="112.6" y="27.3">50V</text>
<text x="124.5" y="27.3">1%</text>
<text x="145" y="27.7">10V</text>
<text x="154.6" y="27.7">10V</text>
<text x="70.5" y="37.1">10V</text>
<text x="124.9" y="41.2">1%</text>
<text x="135.9" y="46">10V</text>
<text x="146" y="46.2">10V</text>
<text x="156" y="46.2">10V</text>
<text x="25.9" y="68.2">VCC12V</text>
<text x="62.4" y="67.4">B1</text>
<text x="62.4" y="69.3">B2</text>
<text x="62.4" y="71.2">B3</text>
<text x="97.9" y="67.4">A1</text>
<text x="97.9" y="69.3">A2</text>
<text x="97.9" y="71.2">A3</text>
<text x="131.3" y="70.1">VCC12V</text>
<text x="40.6" y="75.9">25V</text>
<text x="50.2" y="75.9">25V</text>
<text x="62.4" y="73.2">B4</text>
<text x="62.4" y="75.1">B5</text>
<text x="62.4" y="77">B6</text>
<text x="97.9" y="73.2">A4</text>
<text x="97.9" y="75.1">A5</text>
<text x="97.9" y="77">A6</text>
<text x="130.5" y="75.7">VCC3V3_PCIE</text>
<text x="24.7" y="81.5">VCC3V3_PCIE</text>
<text x="62.4" y="82.8">B9</text>
<text x="62.4" y="78.9">B7</text>
<text x="62.4" y="80.9">B8</text>
<text x="97.9" y="78.9">A7</text>
<text x="97.9" y="80.9">A8</text>
<text x="97.9" y="82.8">A9</text>
<text x="130.5" y="83.4">VCC3V3_PCIE</text>
<text x="61.4" y="86.7">B11</text>
<text x="61.4" y="84.7">B10</text>
<text x="97.9" y="84.7">A10</text>
<text x="97.9" y="86.7">A11</text>
<text x="161.6" y="87.3">VCC3V3_SYS</text>
<text x="61.4" y="94.4">B12</text>
<text x="97.9" y="94.4">A12</text>
<text x="61.4" y="96.3">B13</text>
<text x="61.4" y="98.3">B14</text>
<text x="61.4" y="100.2">B15</text>
<text x="97.9" y="96.3">A13</text>
<text x="97.9" y="98.3">A14</text>
<text x="97.9" y="100.2">A15</text>
<text x="180.5" y="97.9">10V</text>
<text x="190.2" y="97.9">16V</text>
<text x="200.4" y="99.8" transform="rotate(-90 200.4 99.8)">19</text>
<text x="210" y="99.8" transform="rotate(-90 210 99.8)">20</text>
<text x="61.4" y="102.1">B16</text>
<text x="61.4" y="104">B17</text>
<text x="61.4" y="106">B18</text>
<text x="97.9" y="102.1">A16</text>
<text x="97.9" y="104">A17</text>
<text x="97.9" y="106">A18</text>
<text x="217.6" y="106.5">21</text>
<text x="80.7" y="113.7" transform="rotate(-90 80.7 113.7)">C1</text>
<text x="84.5" y="113.7" transform="rotate(-90 84.5 113.7)">C2</text>
<text x="191.7" y="112.3">16</text>
<text x="191.7" y="110.4">17</text>
<text x="191.7" y="108.5">18</text>
<text x="217.6" y="108.5">1</text>
<text x="217.6" y="110.4">2</text>
<text x="217.6" y="112.3">3</text>
<text x="191.7" y="118.1">13</text>
<text x="191.7" y="116.2">14</text>
<text x="191.7" y="114.3">15</text>
<text x="217.6" y="114.3">4</text>
<text x="217.6" y="116.2">5</text>
<text x="217.6" y="118.1">6</text>
<text x="272.4" y="114.3">VCC3V3_SYS</text>
<text x="191.7" y="122">11</text>
<text x="191.7" y="120.1">12</text>
<text x="217.6" y="120.1">7</text>
<text x="217.6" y="122">8</text>
<text x="200.4" y="133.4" transform="rotate(-90 200.4 133.4)">10</text>
<text x="210" y="132.5" transform="rotate(-90 210 132.5)">9</text>
<text x="107.7" y="140.2" transform="rotate(-90 107.7 140.2)">8</text>
<text x="205" y="139.2">VCC3V3_SYS</text>
<text x="98.1" y="146.9">1</text>
<text x="58.3" y="150.6">10V</text>
<text x="58.3" y="152.6">10V</text>
<text x="98.1" y="150.7">2</text>
<text x="98.1" y="152.6">3</text>
<text x="58.3" y="160.3">10V</text>
<text x="98.1" y="156.5">4</text>
<text x="98.1" y="160.4">5</text>
<text x="58.3" y="162.2">10V</text>
<text x="98.1" y="162.3">6</text>
<text x="98.1" y="166.2">7</text>
<text x="107.7" y="172.8" transform="rotate(-90 107.7 172.8)">9</text>
<text x="222.4" y="177.8">Size</text>
<text x="234.6" y="177.5">Title:</text>
<text x="285.9" y="177.9">REV</text>
<text x="222.2" y="184.4">Date:</text>
<text x="223.4" y="181.3">B</text>
<text x="228.8" y="184.2">Tuesday, February 14, 2023</text>
<text x="229.5" y="181.7">Page Name:</text>
<text x="259.7" y="184.4">Sheet</text>
<text x="269.3" y="184.4">07</text>
<text x="275.1" y="184.4">of</text>
<text x="280.7" y="184.4">20</text>
<text x="286.1" y="181.5">1.33</text>
</g>
<g font-size="1.7" fill="#000080">
<text x="76.1" y="14.1">U7</text>
<text x="112.9" y="13.2">L1</text>
<text x="22.2" y="23.4">10uF</text>
<text x="22.6" y="21.5">C10</text>
<text x="31.9" y="23.6">100nF</text>
<text x="32.4" y="21.5">C11</text>
<text x="43.6" y="23.8">R14</text>
<text x="53.1" y="23.6">100K</text>
<text x="96" y="22.1">C9</text>
<text x="100.2" y="22.3">100nF</text>
<text x="111.6" y="19">4.7uH</text>
<text x="112.6" y="23.4">C12</text>
<text x="124.5" y="23.4">R15</text>
<text x="145.2" y="23.8">C13</text>
<text x="154.9" y="23.8">C14</text>
<text x="76.1" y="27.7">SY8113B</text>
<text x="112.2" y="25.4">22pF</text>
<text x="124.5" y="25.4">232K</text>
<text x="145.2" y="25.7">22uF</text>
<text x="154.9" y="25.7">100nF</text>
<text x="60.1" y="34.8">R17</text>
<text x="70.5" y="33.1">C19</text>
<text x="70.5" y="35">100nF</text>
<text x="60.1" y="36.7">24K</text>
<text x="124.9" y="37.3">R18</text>
<text x="124.9" y="39.2">49.9K</text>
<text x="136.1" y="42.2">C20</text>
<text x="136.1" y="44.1">22uF</text>
<text x="146.1" y="42.3">C21</text>
<text x="146.1" y="44.3">22uF</text>
<text x="156.2" y="42.3">C22</text>
<text x="156.2" y="44.3">22uF</text>
<text x="40.6" y="71.9">C27</text>
<text x="50.2" y="71.9">C28</text>
<text x="103.9" y="67.2">R20</text>
<text x="113.9" y="67.2">NC</text>
<text x="40.6" y="73.8">10uF</text>
<text x="50.2" y="73.8">100nF</text>
<text x="109.3" y="77.1">R22</text>
<text x="109.5" y="75">R21</text>
<text x="119.1" y="76.9">22R</text>
<text x="119.3" y="75">22R</text>
<text x="46.4" y="82.9">R24</text>
<text x="50.8" y="82.7">22R</text>
<text x="109.3" y="80.8">R23</text>
<text x="119.1" y="80.9">22R</text>
<text x="180.7" y="93.5">C29</text>
<text x="180.7" y="95.4">10uF</text>
<text x="190.4" y="93.5">C30</text>
<text x="190.4" y="95.4">100nF</text>
<text x="67" y="112.6">J6</text>
<text x="230.5" y="108.8">0R</text>
<text x="233.8" y="108.8">R25</text>
<text x="256.6" y="113.6">R207</text>
<text x="266.8" y="113.6">0R</text>
<text x="61.6" y="114.6">PCIEX1_36PIN_DIP</text>
<text x="257" y="118.4">R206</text>
<text x="266" y="118.4">NC</text>
<text x="230.1" y="125.7">R26</text>
<text x="251.9" y="122">R28</text>
<text x="261" y="121.9">0R</text>
<text x="187.5" y="130.9">CH482D</text>
<text x="189.2" y="129">U8</text>
<text x="230.1" y="127.7">NC</text>
<text x="35.1" y="150.6">C31</text>
<text x="35.1" y="152.6">C32</text>
<text x="47.3" y="150.8">10nF</text>
<text x="47.3" y="152.7">10nF</text>
<text x="35.1" y="160.3">C33</text>
<text x="47.3" y="160.5">10nF</text>
<text x="35.1" y="162.2">C34</text>
<text x="47.3" y="162.4">10nF</text>
<text x="38.1" y="173.4">BTR04G02</text>
<text x="42.1" y="171.3">D5</text>
<text x="53.5" y="173.6">BTR04G02</text>
<text x="55" y="171.3">D6</text>
<text x="65.8" y="172.5">D7</text>
<text x="77.4" y="172.5">D8</text>
<text x="117.6" y="171.9">J7</text>
<text x="62.4" y="175.1">BTR04G02</text>
<text x="75.5" y="175.1">BTR04G02</text>
<text x="109.5" y="175">SATA30_7P_V_DIP</text>
</g>
<g font-size="1.7" fill="#004080">
<text x="77" y="17.4">VIN</text>
<text x="86.7" y="17.4">LX</text>
<text x="77" y="21.2">GND</text>
<text x="86.7" y="21.2">BS</text>
<text x="77" y="25.1">EN</text>
<text x="82.8" y="25.1">FB/OUT</text>
<text x="66.6" y="68.5">+12V_B1</text>
<text x="66.6" y="70.4">+12V_B2</text>
<text x="88.7" y="68.5">PRSNT1#</text>
<text x="88.7" y="70.4">+12V_A2</text>
<text x="66.6" y="72.3">+12V_B3</text>
<text x="66.6" y="74.3">GND_B4</text>
<text x="66.6" y="76.2">SMCLK</text>
<text x="87.8" y="76.2">JTAG_TCK</text>
<text x="88.7" y="72.3">+12V_A3</text>
<text x="89.7" y="74.3">GND_A4</text>
<text x="66.6" y="83.9">JTAG_TRST</text>
<text x="66.6" y="78.1">SMDAT</text>
<text x="66.6" y="80.1">GND_B7</text>
<text x="66.6" y="82">+3.3V_B8</text>
<text x="87.8" y="78.1">JTAG_TDI</text>
<text x="87.8" y="80.1">JTAG_TDO</text>
<text x="87.8" y="82">JTAG_TMS</text>
<text x="87.8" y="83.9">+3.3V_A9</text>
<text x="66.6" y="87.8">WAKE#</text>
<text x="66.6" y="85.8">3.3VAUX</text>
<text x="86.8" y="85.8">+3.3V_A10</text>
<text x="89.7" y="87.8">PERST#</text>
<text x="66.6" y="95.5">nCLKREQ_B12</text>
<text x="88.7" y="95.5">GND_A12</text>
<text x="66.6" y="97.4">GND_B13</text>
<text x="66.6" y="99.4">HSOp(0)</text>
<text x="66.6" y="101.3">HSOn(0)</text>
<text x="87.8" y="97.4">REFCLK_P</text>
<text x="87.8" y="99.4">REFCLK_N</text>
<text x="88.7" y="101.3">GND_A15</text>
<text x="66.6" y="103.2">GND_B16</text>
<text x="66.6" y="105.2">PRSNT2#_1</text>
<text x="66.6" y="107.1">GND_B18</text>
<text x="88.7" y="103.2">HSIp(0)</text>
<text x="88.7" y="105.2">HSIn(0)</text>
<text x="88.7" y="107.1">GND_A18</text>
<text x="201.5" y="106" transform="rotate(-90 201.5 106)">GND2</text>
<text x="211.2" y="105.1" transform="rotate(-90 211.2 105.1)">VDD</text>
<text x="212.3" y="107.7">PAD</text>
<text x="81.9" y="109.5" transform="rotate(-90 81.9 109.5)">HOLE_1</text>
<text x="85.7" y="109.5" transform="rotate(-90 85.7 109.5)">HOLE_2</text>
<text x="196" y="113.4">SSB0-P</text>
<text x="196" y="111.5">SSA0-N</text>
<text x="196" y="109.6">SSA0-P</text>
<text x="210.4" y="111.5">SSA-P</text>
<text x="210.4" y="113.4">SSA-N</text>
<text x="213.3" y="109.6">EN</text>
<text x="196" y="119.3">SSA1-N</text>
<text x="196" y="117.3">SSA1-P</text>
<text x="196" y="115.4">SSB0-N</text>
<text x="210.4" y="119.3">SSB-P</text>
<text x="211.4" y="115.4">GND1</text>
<text x="212.3" y="117.3">NC1</text>
<text x="196" y="123.1">SSB1-N</text>
<text x="196" y="121.2">SSB1-P</text>
<text x="210.4" y="121.2">SSB-N</text>
<text x="212.3" y="123.1">SEL</text>
<text x="201.5" y="129.2" transform="rotate(-90 201.5 129.2)">GND3</text>
<text x="211.2" y="129.2" transform="rotate(-90 211.2 129.2)">VDD2</text>
<text x="108.9" y="143.5" transform="rotate(-90 108.9 143.5)">8</text>
<text x="101.4" y="148">GND1</text>
<text x="101.4" y="151.9">TXP</text>
<text x="101.4" y="153.8">TXN</text>
<text x="101.4" y="157.7">GND2</text>
<text x="101.4" y="161.5">RXN</text>
<text x="101.4" y="163.4">RXP</text>
<text x="101.4" y="167.3">GND3</text>
<text x="108.9" y="169.5" transform="rotate(-90 108.9 169.5)">9</text>
</g>
<g font-size="1.7" fill="#f00">
<text x="26.7" y="87.5">PCIE20_WAKEn</text>
<text x="119.7" y="87.7">Pcie_nRST</text>
<text x="22.4" y="95.4">PCIE20_CLKREQn_M2</text>
<text x="27.1" y="98.9">PCIE20_TXP_1</text>
<text x="27.1" y="100.8">PCIE20_TXN_1</text>
<text x="119.7" y="97.2">PCIE20_REFCLKP</text>
<text x="119.7" y="99.1">PCIE20_REFCLKN</text>
<text x="119.7" y="102.7">PCIE20_RXP_1</text>
<text x="119.7" y="104.7">PCIE20_RXN_1</text>
<text x="167" y="109.3">PCIE20_TXP_1</text>
<text x="167" y="111.2">PCIE20_TXN_1</text>
<text x="167.2" y="113.2">PCIE20_RXP_1</text>
<text x="242.1" y="111">PCIE20_TXP</text>
<text x="242.1" y="113.4">PCIE20_TXN</text>
<text x="167.2" y="115.1">PCIE20_RXN_1</text>
<text x="169.9" y="117.2">SATA1_TXP</text>
<text x="169.9" y="119.2">SATA1_TXN</text>
<text x="242.1" y="119">PCIE20_RXP</text>
<text x="170.6" y="121.1">SATA1_RXP</text>
<text x="170.6" y="123">SATA1_RXN</text>
<text x="242.1" y="120.9">PCIE20_RXN</text>
<text x="272.6" y="122.8">I2S1_MCLK_M1</text>
<text x="236.5" y="129.8">PCIE_EN_L</text>
<text x="22.4" y="151.6">SATA1_TXP</text>
<text x="22.4" y="153.7">SATA1_TXN</text>
<text x="22.2" y="161.2">SATA1_RXN</text>
<text x="22.2" y="163.2">SATA1_RXP</text>
</g>
<g font-size="1.6">
<text x="103.1" y="31.4">FB=0.6V</text>
<text x="222" y="110.1">OE</text>
<text x="225.1" y="110.1">(0=EN)</text>
</g>
<g font-size="1.6" fill="#00f">
<text x="71.5" y="65.2">B</text>
<text x="88.8" y="65.2">A</text>
<text x="75.7" y="108.4">x1</text>
</g>
<g font-size="1.4">
<text x="30.9" y="1.4">5</text>
<text x="88.8" y="1.4">4</text>
<text x="146.7" y="1.4">3</text>
<text x="204.6" y="1.4">2</text>
<text x="262.6" y="1.4">1</text>
<text x=".5" y="26.1">D</text>
<text x="292" y="26.1">D</text>
<text x=".5" y="71.9">C</text>
<text x="292" y="71.9">C</text>
<text x=".5" y="117.8">B</text>
<text x="292" y="117.8">B</text>
<text x=".5" y="163.6">A</text>
<text x="292" y="163.6">A</text>
<text x="30.9" y="186.8">5</text>
<text x="88.8" y="186.8">4</text>
<text x="146.7" y="186.8">3</text>
<text x="204.6" y="186.8">2</text>
<text x="262.6" y="186.8">1</text>
</g>
</svg>
